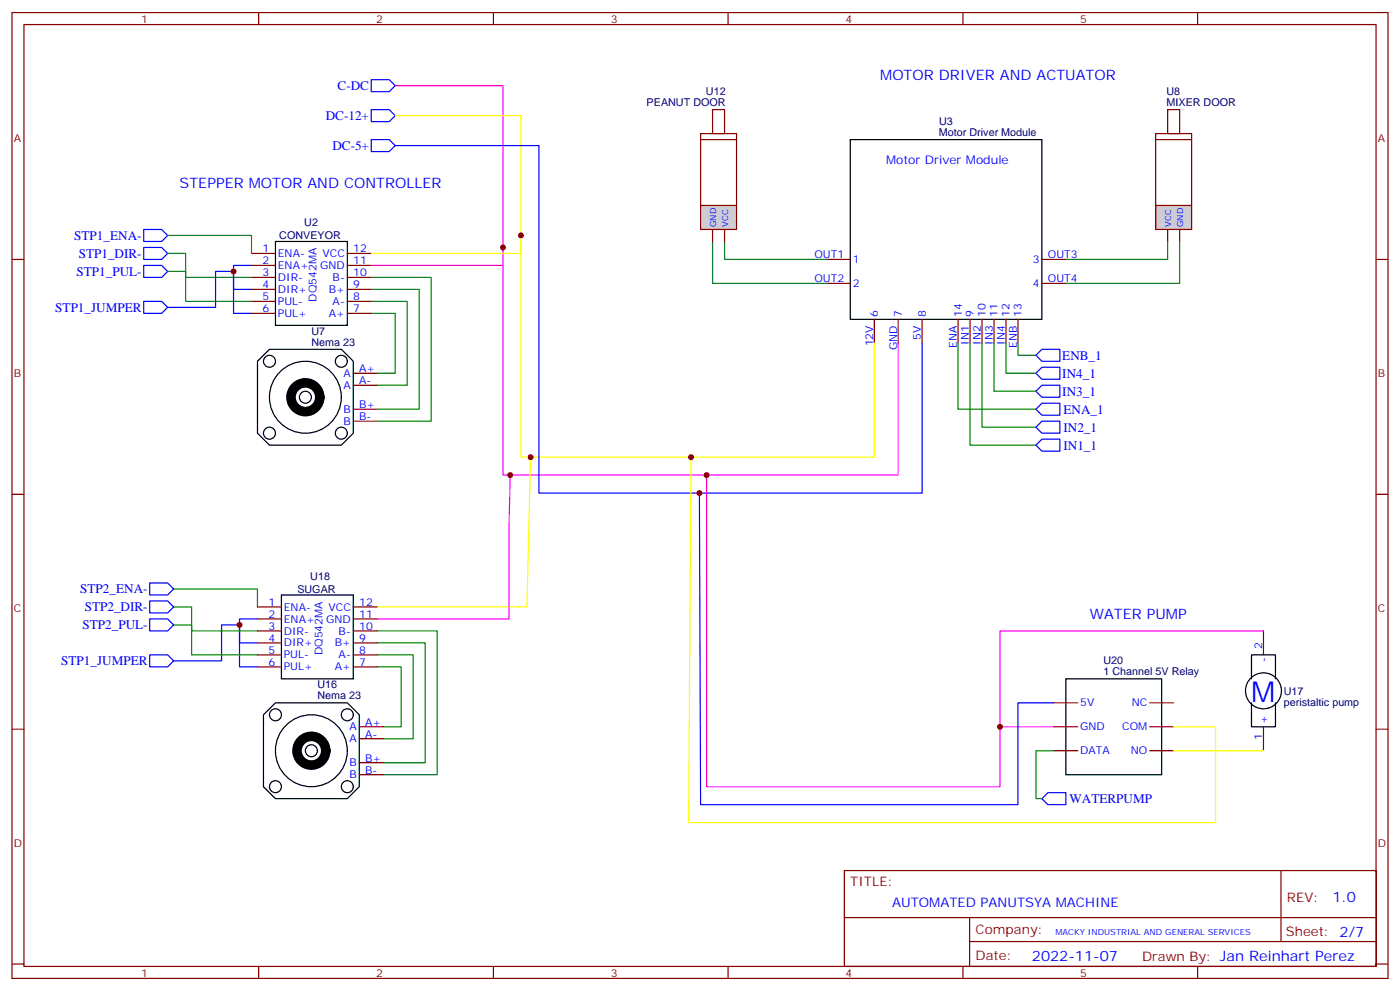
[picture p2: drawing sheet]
<svg xmlns="http://www.w3.org/2000/svg" width="412mm" height="292mm" viewBox="0 0 412 292" stroke-linecap="round" stroke-linejoin="round" font-family="sans-serif">
<g fill="none" stroke="#870000" stroke-width=".35">
<path d="M3.5 3.7h405.4v284.3h-405.4zM7.1 7.2h398.2v277.3h-398.2zM76.2 3.7v3.5M145.3 3.7v3.5M214.5 3.7v3.5M283.6 3.7v3.5M352.8 3.7v3.5M340.4 39.3h10.6v21.2h-10.6zM344 32.3h3.5v7h-3.5zM340.4 41.1h10.6M3.5 76.4h3.6M74.1 74.6h7"/>
<path d="M74.1 78.1h7M102.3 74.6h7.1M102.3 78.1h7.1M243.4 76.4h7.1M306.9 76.4h7.1M405.3 76.4h3.6M74.1 81.7h7M74.1 85.2h7M74.1 88.7h7M74.1 92.3h7M102.3 81.7h7.1M102.3 85.2h7.1"/>
<path d="M102.3 88.7h7.1M102.3 92.3h7.1M243.4 83.4h7.1M257.5 94v7.1M264.6 94v7.1M271.6 94v7.1M282.2 94v7.1M285.8 94v7.1M289.3 94v7.1M292.8 94v7.1M296.3 94v7.1M299.9 94v7.1"/>
<path d="M306.9 83.4h7.1M104.1 113.4h7M104.1 109.9h7M104.1 124h7M104.1 120.5h7M3.5 145.5h3.6M405.3 145.5h3.6M3.5 214.7h3.6M405.3 214.7h3.6M248.7 256.3h156.6v28.2h-156.6zM377.3 256.3v20.9M248.7 270.1h156.5"/>
<path d="M285.6 277.2h119.6M285.6 270.1v14.2M3.5 283.8h3.6M76.2 284.5v3.5M145.3 284.5v3.5M214.5 284.5v3.5M283.6 284.5v3.5M352.8 284.5v3.5M405.3 283.8h3.6"/>
</g>
<g fill="none" stroke="#000" stroke-width=".35">
<path d="M250.5 41.1h56.4v52.9h-56.4zM81.1 71.1h21.2v24.7h-21.2zM79.4 102.8h21.1l3.6 3.6v21.1l-3.6 3.6h-21.1l-3.6-3.6v-21.1z"/>
<circle cx="79.4" cy="106.4" r="1.76"/>
<circle cx="90" cy="116.9" r="10.6"/>
<circle cx="90" cy="116.9" r="1.76"/>
<circle cx="100.5" cy="106.4" r="1.76"/>
<circle cx="79.4" cy="127.5" r="1.76"/>
<circle cx="100.5" cy="127.5" r="1.76"/>
</g>
<path d="M109.4 23.5h5.3l1.7 1.7-1.7 1.8h-5.3zM109.4 32.3h5.3l1.7 1.7-1.7 1.8h-5.3zM109.4 41.1h5.3l1.7 1.8-1.7 1.7h-5.3zM116.4 42.9h42.3v102.3h112.9v-44.1M42.3 67.6h5.3l1.8 1.7-1.8 1.8h-5.3zM42.3 72.8h5.3l1.8 1.8-1.8 1.8h-5.3zM42.3 78.1h5.3l1.8 1.8-1.8 1.8h-5.3zM42.3 88.7h5.3l1.8 1.8-1.8 1.8h-5.3z" fill="none" stroke="#00f" stroke-width=".35"/>
<path d="M116.4 25.2h31.8v52.9h-38.8M148.2 72.8v67.1h116.4v-38.8" fill="none" stroke="#f0f" stroke-width=".35"/>
<path d="M116.4 34h37.1v40.6h-44.1M153.5 69.3v65.3h104v-33.5" fill="none" stroke="#ff0" stroke-width=".35"/>
<circle cx="90" cy="116.9" r="4.2" fill="none" stroke="#000" stroke-width="2.8"/>
<path d="M109.4 81.7h17.6v42.3h-15.9M109.4 85.2h14.1v35.3h-12.4M109.4 88.7h10.5v24.7h-8.8M109.4 92.3h7v17.6h-5.3" fill="none" stroke="#008700" stroke-width=".35"/>
<path d="M340.4 60.5h10.6v7.1h-10.6z" fill="#ccc" stroke="#870000" stroke-width=".35"/>
<g fill="none" stroke="#870000" stroke-width=".35">
<path d="M206.4 39.3h10.6v21.2h-10.6zM209.9 32.3h3.5v7h-3.5zM206.4 41.1h10.6M344 67.6v3.5M347.5 67.6v3.5M75.8 178.7h7.1M104.1 178.7h7M75.8 182.2h7.1M75.8 185.7h7.1M75.8 189.3h7.1M75.8 192.8h7.1M75.8 196.3h7.1"/>
<path d="M104.1 182.2h7M104.1 185.7h7M104.1 189.3h7M104.1 192.8h7M104.1 196.3h7M372.2 185.7v7.1M105.8 214h7.1M105.8 217.5h7.1M310.4 206.9h7.1M310.4 214h7.1M338.7 206.9h7M338.7 214h7"/>
<path d="M372.2 214v7M105.8 228.1h7.1M105.8 224.5h7.1M310.4 221h7.1M338.7 221h7"/>
</g>
<g fill="none" stroke="#008700" stroke-width=".35">
<path d="M49.4 69.3h24.7v5.3M49.4 74.6h5.3v7.1h19.4M49.4 79.9h5.3v8.8h19.4M209.9 71.1v12.3h33.5M213.4 71.1v5.3h30M344 71.1v5.3h-30M347.5 71.1v12.3h-33.5M292.8 101.1v14.1h12.4M296.3 101.1v8.8h8.9M299.9 101.1v3.5h5.3M51.2 178.7h5.2v7h19.4M51.2 173.4h24.6v5.3"/>
<path d="M51.2 184h5.2v8.8h19.4M111.1 196.3h7.1v17.7h-5.3M111.1 192.8h10.6v24.7h-8.8M111.1 189.3h14.1v35.2h-12.3M111.1 185.7h17.7v42.4h-15.9M310.4 221h-5.2v14.1h1.7"/>
</g>
<g fill="none" stroke="#00f" stroke-width=".35">
<path d="M74.1 78.1h-5.3v7.1h5.3M49.4 90.5h14.1v-10.6h5.3v12.4h5.3M305.2 104.6l1.7-1.8h5.3v3.6h-5.3zM306.9 108.1h5.3v3.6h-5.3l-1.7-1.8zM306.9 113.4h5.3v3.5h-5.3l-1.7-1.7zM206 145.2l.4 91.7h93.5v-30h10.5M44.1 176.9h5.3l1.8 1.8-1.8 1.7h-5.3zM44.1 171.6h5.3l1.8 1.8-1.8 1.8h-5.3zM44.1 192.8h5.3l1.8 1.8-1.8 1.7h-5.3zM44.1 182.2h5.3l1.8 1.8-1.8 1.7h-5.3zM51.2 194.6h14.1v-10.6h5.3v12.3h5.2M75.8 182.2h-5.2v7.1h5.2"/>
<path d="M306.9 235.1l1.8-1.7h5.3v3.5h-5.3z"/>
</g>
<g fill="none" stroke="#000" stroke-width=".35">
<path d="M82.9 175.2h21.2v24.6h-21.2zM314 199.8h28.2v28.3h-28.2zM368.7 199.8v-7h7v7M81.1 206.9h21.2l3.5 3.5v21.2l-3.5 3.5h-21.2l-3.5-3.5v-21.2zM368.7 206.9v7.1h7v-7.1"/>
<circle cx="81.1" cy="210.4" r="1.76"/>
<circle cx="102.3" cy="210.4" r="1.76"/>
<circle cx="372.2" cy="203.4" r="5.3"/>
<circle cx="81.1" cy="231.6" r="1.76"/>
<circle cx="91.7" cy="221" r="10.6"/>
<circle cx="91.7" cy="221" r="1.76"/>
<circle cx="102.3" cy="231.6" r="1.76"/>
</g>
<path d="M150.3 139.9l-.4 15.9v26.4h-38.8M208.1 139.9v91.7h86.5v-17.6h15.8M372.2 185.7h-77.6v28.3" fill="none" stroke="#f0f" stroke-width=".35"/>
<path d="M156.3 134.6l-1.1 44.1h-44.1M203.6 134.6l-.8 107.6h155.3v-28.2h-12.4M345.7 221h26.5" fill="none" stroke="#ff0" stroke-width=".35"/>
<circle cx="91.7" cy="221" r="4.2" fill="none" stroke="#000" stroke-width="2.8"/>
<path d="M206.4 60.5h10.6v7.1h-10.6z" fill="#ccc" stroke="#870000" stroke-width=".35"/>
<path d="M209.9 67.6v3.5M213.4 67.6v3.5" fill="none" stroke="#870000" stroke-width=".35"/>
<path d="M305.2 120.5l1.7-1.8h5.3v3.5h-5.3zM306.9 129.3h5.3v3.5h-5.3l-1.7-1.7zM306.9 124h5.3v3.5h-5.3l-1.7-1.7z" fill="none" stroke="#00f" stroke-width=".35"/>
<path d="M282.2 101.1v19.4h23M285.8 101.1v30h19.4M289.3 101.1v24.7h15.9" fill="none" stroke="#008700" stroke-width=".35"/>
<g fill="#c00">
<circle cx="294.6" cy="214" r=".88"/>
<circle cx="68.8" cy="79.9" r=".88"/>
<circle cx="70.6" cy="184" r=".88"/>
<circle cx="150.3" cy="139.9" r=".88"/>
<circle cx="148.2" cy="72.8" r=".88"/>
<circle cx="156.3" cy="134.6" r=".88"/>
<circle cx="153.5" cy="69.3" r=".88"/>
<circle cx="203.6" cy="134.6" r=".88"/>
<circle cx="208.1" cy="139.9" r=".88"/>
<circle cx="206" cy="145.2" r=".88"/>
</g>
<text font-size="8.5" fill="#00f" x="368.6" y="206.7">M</text>
<g font-size="4.2" fill="#00f">
<text x="259.3" y="23.5">MOTOR DRIVER AND ACTUATOR</text>
<text x="52.9" y="55.2">STEPPER MOTOR AND CONTROLLER</text>
<text x="321" y="182.2">WATER PUMP</text>
<text x="392.5" y="265.6">1.0</text>
<text x="304" y="282.9">2022-11-07</text>
</g>
<g font-size="3.9" fill="#00f">
<text x="99.5" y="26.4">C-DC</text>
<text x="96" y="35.3">DC-12+</text>
<text x="97.9" y="44.1">DC-5+</text>
<text x="21.9" y="70.6">STP1_ENA-</text>
<text x="23.2" y="75.9">STP1_DIR-</text>
<text x="22.5" y="81.2">STP1_PUL-</text>
<text x="16.3" y="91.7">STP1_JUMPER</text>
<text x="312.9" y="105.9">ENB_1</text>
<text x="312.9" y="111.2">IN4_1</text>
<text x="312.9" y="116.5">IN3_1</text>
<text x="313.3" y="121.8">ENA_1</text>
<text x="313.3" y="127.1">IN2_1</text>
<text x="313.3" y="132.4">IN1_1</text>
<text x="23.6" y="174.6">STP2_ENA-</text>
<text x="25" y="179.8">STP2_DIR-</text>
<text x="24.3" y="185.1">STP2_PUL-</text>
<text x="18.1" y="195.8">STP1_JUMPER</text>
<text x="315" y="236.4">WATERPUMP</text>
<text x="262.8" y="266.9">AUTOMATED PANUTSYA MACHINE</text>
</g>
<g font-size="3.9" fill="#800">
<text x="250.5" y="260.9">TITLE:</text>
<text x="379.1" y="265.6">REV:</text>
<text x="287.4" y="275.1">Company:</text>
<text x="378.7" y="275.7">Sheet: 2/7</text>
<text x="287.4" y="282.8">Date:</text>
<text x="336.4" y="282.8">Drawn By: Jan Reinhart Perez</text>
</g>
<text font-size="3.5" fill="#00f" x="261.1" y="48.2">Motor Driver Module</text>
<g font-size="3.2" fill="#800">
<text x="41.6" y="6.7">1</text>
<text x="110.8" y="6.7">2</text>
<text x="179.9" y="6.7">3</text>
<text x="249.1" y="6.7">4</text>
<text x="318.2" y="6.7">5</text>
<text x="4.1" y="41.8">A</text>
<text x="405.9" y="41.8">A</text>
<text x="4.1" y="110.9">B</text>
<text x="405.9" y="110.9">B</text>
<text x="4.1" y="180.1">C</text>
<text x="405.9" y="180.1">C</text>
<text x="4.1" y="249.2">D</text>
<text x="405.9" y="249.2">D</text>
<text x="41.6" y="287.5">1</text>
<text x="110.8" y="287.5">2</text>
<text x="179.9" y="287.5">3</text>
<text x="249.1" y="287.5">4</text>
<text x="318.2" y="287.5">5</text>
</g>
<g font-size="3.2" fill="#000080">
<text x="207.9" y="28">U12</text>
<text x="343.6" y="28">U8</text>
<text x="190.5" y="31.2">PEANUT DOOR</text>
<text x="343.6" y="31.2">MIXER DOOR</text>
<text x="276.6" y="40">Motor Driver Module</text>
<text x="276.6" y="36.9">U3</text>
<text x="82.3" y="70.4">CONVEYOR</text>
<text x="89.6" y="66.7">U2</text>
<text x="91.7" y="101.8">Nema 23</text>
<text x="91.7" y="98.6">U7</text>
<text x="91.4" y="170.7">U18</text>
<text x="87.6" y="174.4">SUGAR</text>
<text x="325.1" y="195.6">U20</text>
<text x="93.5" y="202.7">U16</text>
<text x="325.1" y="198.8">1 Channel 5V Relay</text>
<text x="93.5" y="205.8">Nema 23</text>
<text x="378.2" y="207.7">peristaltic pump</text>
<text x="378.2" y="204.5">U17</text>
</g>
<g font-size="3.2" fill="#00f">
<text x="77.4" y="74.3">1</text>
<text x="77.4" y="77.8">2</text>
<text x="81.8" y="75.7">ENA-</text>
<text x="95" y="75.7">VCC</text>
<text x="104.1" y="77.8">11</text>
<text x="104.1" y="74.3">12</text>
<text x="239.9" y="76">OUT1</text>
<text x="251.2" y="77.4">1</text>
<text x="304.2" y="77.4">3</text>
<text x="308.7" y="76">OUT3</text>
<text x="77.4" y="81.3">3</text>
<text x="81.8" y="79.2">ENA+</text>
<text x="81.8" y="82.7">DIR-</text>
<text x="94.3" y="79.2">GND</text>
<text x="98" y="82.7">B-</text>
<text x="104.1" y="81.3">10</text>
<text x="239.9" y="83.1">OUT2</text>
<text x="308.7" y="83.1">OUT4</text>
<text x="77.4" y="84.8">4</text>
<text x="77.4" y="88.4">5</text>
<text x="81.8" y="86.3">DIR+</text>
<text x="81.8" y="89.8">PUL-</text>
<text x="93.2" y="88.8" transform="rotate(-90 93.2 88.8)">DQ542MA</text>
<text x="96.8" y="86.3">B+</text>
<text x="98" y="89.8">A-</text>
<text x="104.1" y="88.4">8</text>
<text x="104.1" y="84.8">9</text>
<text x="251.2" y="84.5">2</text>
<text x="304.2" y="84.5">4</text>
<text x="77.4" y="91.9">6</text>
<text x="81.8" y="93.3">PUL+</text>
<text x="96.8" y="93.3">A+</text>
<text x="104.1" y="91.9">7</text>
<text x="258.6" y="93.3" transform="rotate(-90 258.6 93.3)">6</text>
<text x="265.6" y="93.3" transform="rotate(-90 265.6 93.3)">7</text>
<text x="272.7" y="93.3" transform="rotate(-90 272.7 93.3)">8</text>
<text x="283.3" y="93.3" transform="rotate(-90 283.3 93.3)">14</text>
<text x="286.8" y="93.3" transform="rotate(-90 286.8 93.3)">9</text>
<text x="290.3" y="93.3" transform="rotate(-90 290.3 93.3)">10</text>
<text x="293.9" y="93.3" transform="rotate(-90 293.9 93.3)">11</text>
<text x="297.4" y="93.3" transform="rotate(-90 297.4 93.3)">12</text>
<text x="300.9" y="93.3" transform="rotate(-90 300.9 93.3)">13</text>
<text x="257.2" y="102" transform="rotate(-90 257.2 102)">12V</text>
<text x="271.3" y="100" transform="rotate(-90 271.3 100)">5V</text>
<text x="285.4" y="101.5" transform="rotate(-90 285.4 101.5)">IN1</text>
<text x="288.9" y="101.5" transform="rotate(-90 288.9 101.5)">IN2</text>
<text x="292.5" y="101.5" transform="rotate(-90 292.5 101.5)">IN3</text>
<text x="296" y="101.5" transform="rotate(-90 296 101.5)">IN4</text>
<text x="264.2" y="103.1" transform="rotate(-90 264.2 103.1)">GND</text>
<text x="281.9" y="102.3" transform="rotate(-90 281.9 102.3)">ENA</text>
<text x="299.5" y="102.3" transform="rotate(-90 299.5 102.3)">ENB</text>
<text x="101.2" y="110.9">A</text>
<text x="105.8" y="113.1">A-</text>
<text x="105.8" y="109.5">A+</text>
<text x="101.2" y="114.5">A</text>
<text x="101.2" y="125.1">B</text>
<text x="101.2" y="121.5">B</text>
<text x="105.8" y="123.6">B-</text>
<text x="105.8" y="120.1">B+</text>
<text x="79.1" y="178.3">1</text>
<text x="83.6" y="179.7">ENA-</text>
<text x="96.8" y="179.7">VCC</text>
<text x="105.8" y="178.3">12</text>
<text x="79.1" y="181.9">2</text>
<text x="79.1" y="185.4">3</text>
<text x="83.6" y="183.3">ENA+</text>
<text x="96.1" y="183.3">GND</text>
<text x="105.8" y="185.4">10</text>
<text x="105.8" y="181.9">11</text>
<text x="79.1" y="188.9">4</text>
<text x="83.6" y="186.8">DIR-</text>
<text x="83.6" y="190.3">DIR+</text>
<text x="98.6" y="190.3">B+</text>
<text x="99.7" y="186.8">B-</text>
<text x="105.8" y="188.9">9</text>
<text x="371.8" y="191" transform="rotate(-90 371.8 191)">2</text>
<text x="79.1" y="192.4">5</text>
<text x="79.1" y="196">6</text>
<text x="83.6" y="193.9">PUL-</text>
<text x="83.6" y="197.4">PUL+</text>
<text x="95" y="192.9" transform="rotate(-90 95 192.9)">DQ542MA</text>
<text x="98.6" y="197.4">A+</text>
<text x="99.8" y="193.9">A-</text>
<text x="105.8" y="196">7</text>
<text x="105.8" y="192.4">8</text>
<text x="373.2" y="194.9" transform="rotate(-90 373.2 194.9)">-</text>
<text x="318.2" y="208">5V</text>
<text x="333.4" y="208">NC</text>
<text x="103" y="215">A</text>
<text x="107.6" y="213.6">A+</text>
<text x="318.2" y="215">GND</text>
<text x="330.6" y="215">COM</text>
<text x="373.2" y="213.3" transform="rotate(-90 373.2 213.3)">+</text>
<text x="103" y="218.5">A</text>
<text x="107.6" y="217.1">A-</text>
<text x="371.8" y="217.7" transform="rotate(-90 371.8 217.7)">1</text>
<text x="103" y="225.6">B</text>
<text x="107.6" y="227.7">B-</text>
<text x="107.6" y="224.2">B+</text>
<text x="318.2" y="222.1">DATA</text>
<text x="333.1" y="222.1">NO</text>
<text x="103" y="229.1">B</text>
</g>
<g font-size="2.5" fill="#00f">
<text x="211" y="66.9" transform="rotate(-90 211 66.9)">GND</text>
<text x="214.5" y="66.9" transform="rotate(-90 214.5 66.9)">VCC</text>
<text x="345" y="66.9" transform="rotate(-90 345 66.9)">VCC</text>
<text x="348.5" y="66.9" transform="rotate(-90 348.5 66.9)">GND</text>
<text x="310.9" y="275.1">MACKY INDUSTRIAL AND GENERAL SERVICES</text>
</g>
</svg>
